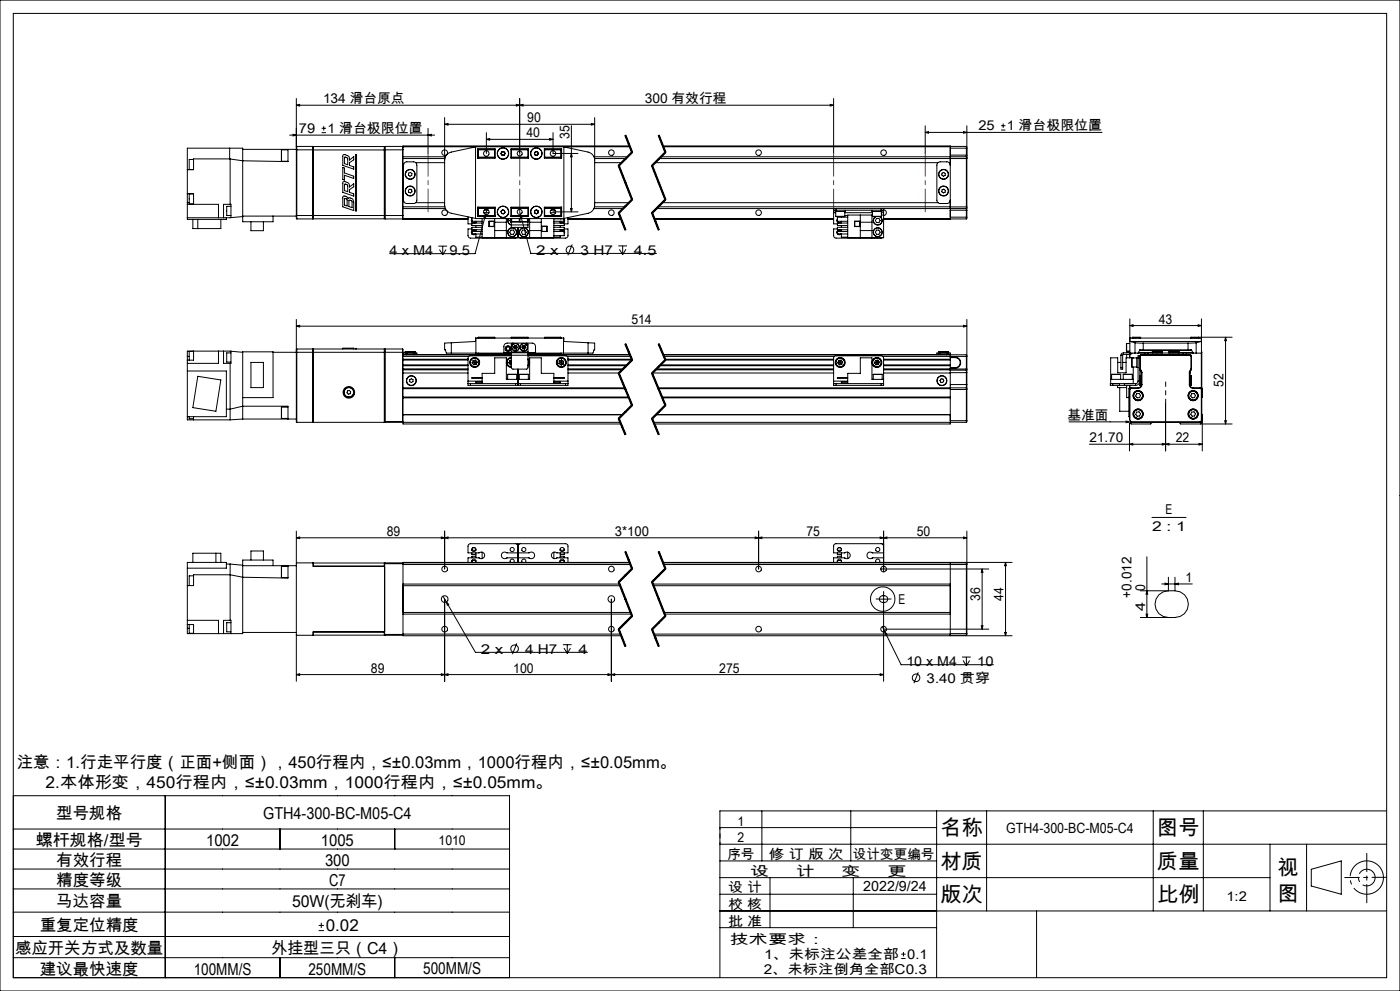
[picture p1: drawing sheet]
<svg xmlns="http://www.w3.org/2000/svg" width="420mm" height="297mm" viewBox="0 0 420 297" stroke-linecap="round" stroke-linejoin="round" font-family="sans-serif">
<g fill="none" stroke="#000" stroke-width=".3">
<path d="M0 0h420v297h-420zM4 4h412v289h-412zM88.9 31.5l1-.2v.5zM88.9 29.5v14.6M96.5 39.8h1.3M96.5 38.4h1.3M97.1 37.8v1.3M128.4 38.5v7.5M133.4 37.2l1-.2v.5zM133.4 35.2v26.3l.2 .9 .5 .8 .8 .6 7.8 1.7M133.4 37.2h45M145.9 39.8v6.2"/>
<path d="M154.9 31.3l1 .2-1 .3zM155.9 31.5l1-.2v.5zM155.9 29.5v16.5M165.9 39.8v6.2h7.5M171.4 37.7v25.8M177.4 37l1 .2-1 .3zM178.4 35.2v26.3l-.2 .9-.5 .8-.8 .6-7.7 1.7M249.1 31.3l1 .2-1 .3zM250.1 29.5v16.5M250.1 31.5h-161.2M277.6 39.7l1-.3v.5zM277.6 37.7v8.3"/>
<path d="M277.6 39.7h53M289.1 39.4l1 .3-1 .2zM290.1 37.7v24.3M300.3 39h1.3M300.3 37.7h1.3M301 37v1.3M56.2 58.1v2.6M56.2 58.1v-13.7h16.6v22.1h9.1v-1.7M56.2 58.1h1.9v3.1M58.1 58.1h-1.3v3h1.3M58.1 47.8h-1.3v3h1.3M68.9 47.6h-10.8v3.3h-1.9"/>
<path d="M68.9 47.6l.1 .1M68.9 44.4v3.2M69 47.7v13.5M72.8 44.8h16.1M84.4 46.6l.1 1.7M84.5 44.9l-.1 1.7M84.5 46.6v1.7M84.5 44.9v1.7M84.5 44.9h1.9M84.5 48.3h1.9M86.4 44.8v3.6l-13.6-.2-3.8-.5M86.9 40.5h43.5"/>
<path d="M87.9 40.2l1 .3-1 .2zM88.9 44.1v.8M88.9 44.9v19.7M88.9 44.9h26.4M89 43.9v21.7M89 43.9h4.8M89 43.9l-.1 .2M93.8 43.9v21.7M102.8 50.2l.5 .2v1.4l2.8 1v.7l-2.8-1v1.5l-.5-.2zM102.9 46.4h.1a1.54 1.54 0 0 1 1.8 1.6l1.3-1v.9l-1.3 .9v.8l1.3 .4v.7l-3.3-1.1zM102.9 54.5l.1-.1a1.54 1.54 0 0 1 1.8 1.7l1.3-1v.9l-1.3 .8v.8l1.3 .5v.7l-3.3-1.2zM103 58.8l.9 .1 .6 .5a.98 .98 0 0 1 1.4 .5l.2 3.2-3.3-1.1z"/>
<path d="M103.4 59.5l.7 .2v2l-.8-.2zM103.4 47.1l.9 .4v1.9l-1-.4zM103.4 55.2l.9 .4v1.9l-1-.4zM104.7 60l.9 .3v1.9l-.9-.3zM106.6 46.3h.4v16.9h-.4zM115.3 44.9v-1h-21.3v21.7h21.3v-1M115.3 44.9v19.7M115.3 46.9h.1M115.3 44.9l.1 .1M115.4 44.9v19.7M115.4 44.9h5.5M115.5 43.9v21.7"/>
<path d="M115.5 43.9l-.1 1M115.5 43.9h5.3M120.8 43.9v21.7M120.8 43.9l.1 .2M120.9 59.8l.2 .6M120.9 44.1v.8M120.9 44v.1M120.9 44.9v19.7M120.9 47.5h12.6M120.9 47h12.7M120.9 44h68M121.1 49.1l-.2 .6"/>
<path d="M121.2 48.9l.6-.4h2.2a1.02 1.02 0 0 1 1.1 1v10.5a1.02 1.02 0 0 1-1.1 1h-1.9a1.02 1.02 0 0 1-1.1-1v-10.5zM122.5 57l.5-.3 .5 .2 .1 .6-.5 .3-.5-.2zM122.6 51.9l.6-.2 .4 .3-.1 .6-.5 .2-.5-.3zM124.7 48.8h8.7M128.4 40.5l1-.3v.5zM142.7 44l-7.8 1.7-1.1 .9-.4 1.4M142.7 44v21.5M142.8 44h-.1M143.3 47h.1M143.3 44.6h5.2v2.8h-5.2zM143.4 44.9v2.5M143.4 44.9h5"/>
<path d="M143.5 44.8v2.4M143.5 44.8h5M143.5 44.8l-.1 .1M143.5 47.2h5M143.6 47.2v.2M145.9 41.8l1-.3v.5zM145.9 41.8h20M148.4 44.8v2.4M148.4 47.1h-5l.1 .1M150.3 46.1l.4 .4M150.6 45.5l-.3 .6M151.1 45.5h-.5"/>
<path d="M151.1 45.5l.4 .4M151.2 46.5h-.5M151.5 45.9l-.3 .6M153.3 44.6h5.2v2.8h-5.2zM153.3 44.8h5.2M153.3 47.2h5.2M153.4 44.8v2.4M153.4 44.9h5M153.4 47.1h5M158.4 44.8v2.4M160.3 45.9l.2 .6M160.5 46.5h.6"/>
<path d="M160.7 45.5h.6M160.7 45.5l-.4 .4M161.3 45.5l.2 .6M161.5 46.1l-.4 .4M163.3 44.6h5.2v2.8h-5.2zM163.3 44.8h4.9M163.3 47.2h4.9M163.4 44.8v2.4M163.4 47.1h5l-.2 .1M164.9 41.5l1 .3-1 .2zM168.2 44.8v2.4M168.2 44.8l.2 .1h-5"/>
<path d="M168.3 47.2v.2M168.4 47h.1M169.1 44h.1M169.2 44l7.7 1.7 1.1 .9 .4 1.4M169.2 44v21.5M171.4 46l.3 1h-.5zM178.2 47h10.1M178.4 47.5h9.3M178.4 48.8h8.1M185.5 49.7l4 10.2M185.8 49.6l4 10.2M187.5 40.6l2 5.1"/>
<path d="M187.6 40.6l2 5-4 4 4 10.2-4 4 2 5.1M187.8 40.5l1 2.5M188.8 43l1 2.6zM188.8 43.7h-67.9v.3M189.5 45.5l-4 4M189.5 59.7l-4 4M189.7 45.8l-4 4M189.7 59.9l-4 4M195.5 49.7l4 10.2M195.8 49.6l4 10.2M196.5 48.8h84.9M197.5 40.6l2 5.1"/>
<path d="M197.6 40.6l2 5-4 4 4 10.2-4 4 2 5.1M197.8 40.5l2 5.1M198.3 47h91.6M198.9 43.7h86.2v.3M199 44h86.1M199.5 45.5l-4 4M199.5 59.7l-4 4M199.7 45.8l-4 4M199.7 59.9l-4 4M282.6 56.9l.5-.2 .5 .3-.1 .6-.5 .2-.5-.3zM282.6 51.9l.5-.2 .5 .3-.1 .6-.5 .2-.5-.3zM285.1 49.5a1.02 1.02 0 0 0-1-1h-2a1.02 1.02 0 0 0-1 1v10.5a1.02 1.02 0 0 0 1 1h2a1.02 1.02 0 0 0 1-1"/>
<path d="M285.1 46.5v15.5M285.1 46.5h5v.7M285.1 44v2.5M285.1 43.9h4.8M289.9 47v15.5M289.9 43.9v3.1M289.9 43.9l.2 .5h-5M289.9 47l.2 .2M290.1 47.2v.3h-92.4M56.2 60.7v5.1h11.7v-.5M56.2 61.2h9.3v4.1M56.2 60.7h.6"/>
<path d="M57.9 65.8v2.7h8.4v-2.7M59.3 65.8v2.7M69.3 61.8h-1.3v2.8h1.3M69.3 65.2v-4h-2.2v4.1M69.3 65.2l-13.1 .1M72.8 64.9l-3.5 .3M72.8 64.8h16.1M75.3 66.5v2.6h3.7v-2.6M88.9 64.6l.1 1M88.9 64.6h26.4M89 65.6h4.8M115.3 62.6h.1"/>
<path d="M115.4 64.6l.1 1M115.4 64.6h5.5M115.4 64.4l-.1 .2M115.5 65.6h5.3M120.9 65.5v.3h19.5M120.9 64.6v.8M120.9 65.4v.1M120.9 62.5h12.7M120.9 62h12.6M120.9 65.5h19.5M120.9 65.4l-.1 .2M124.7 60.7h8.7"/>
<path d="M131.5 73.8h2.6M131.8 74.8l1 1.5M132.8 73.8v2.5M133.8 74.8l-1 1.5M140.4 65v2.1h1.2M141.6 65.6l-.1 .8 .5 .4M141.6 68.6h-1.2v2.1l.3 .5 .4 .2 13.9-.1M141.6 66.3a.63 .63 0 0 0 .6 .4 .63 .63 0 0 0 .5-.4M141.6 69.4a.61 .61 0 0 1 .6-.4 .61 .61 0 0 1 .5 .4M141.6 65.2v1.1M141.6 69.4v.7M141.6 66.3h3"/>
<path d="M141.6 70.1h3M141.6 69.4h3M141.6 65.9v.4M141.6 69.4v.4M141.6 70.1a.73 .73 0 0 0 1.1 0M141.8 70.1h.7M142 68.9l-.5 .4 .1 .8M142.3 68.9l.5 .2M142.7 65.5h26.5M142.8 66.6l-.5 .2M142.8 66.3v.5M142.8 67.6v.5"/>
<path d="M142.8 68.9v.5M142.8 70.1v1h1.8M143.3 63.4h.1M143.3 64.8h.5M143.3 62.5h.1M143.3 63h.1M143.3 62.1h5.2v2.8h-5.2zM143.4 62.1v2.5M143.4 64.6h5M143.4 64.6l.1 .2M143.5 62.3v2.5M143.5 64.8h5"/>
<path d="M143.5 62.3l-.1 .1h5M143.5 62.3h5M143.6 62.1v.2M143.8 64.8l-.1 .1M143.8 64.8h.1M144.6 65.5v5.8h21.6v-5.8M144.6 64.8v.1M144.6 66.8h-3v.8h3M144.6 68.1h-3v.8h3M145.1 63.7h1.6M145.2 63h1.3M145.7 64.3v1l-.5-.1z"/>
<path d="M145.7 64.3l-3.2 11.7h-25.6M146.1 62.7l-.4 1.6M146.7 66.3h1.6v1.6h-1.6zM146.8 66.4h1.4v1.4h-1.4zM148.4 62.3v2.6M148.4 65.5v5.8M148.4 66.6h3.5M148.4 69.1h3.5M150.4 63.3l.1 .6M150.5 63.9l.5 .2M150.8 62.9l.5 .2M150.8 62.9l-.4 .4"/>
<path d="M151.3 63.1l.1 .6M151.4 63.7l-.4 .4M151.9 65.5v5.8M152.4 65.5a1.34 1.34 0 0 0 1 1.9M152.5 65.5l-.1 .1a1.32 1.32 0 0 0 1 1.8M153.3 65.5l-.4 .6 .5 .6M153.3 69h.7l.4 .6-.4 .6h-.7l-.4-.6zM153.3 62.1h5.2v2.8h-5.2zM153.3 64.8h5.2M153.3 62.3h5.2M153.4 67.4v.8h5v-.8M153.4 62.3v2.6"/>
<path d="M153.4 65.5v1.9M153.4 64.6h5M153.4 67.4h5M153.4 62.4h5M153.5 66.5h2.3M153.5 65.5v1M153.9 64.8v.1M155.4 68.2v3.1M155.7 62.8l3.5 13.1h37.8M155.8 65.5v1M156 66.5h2.3M156 65.5v1"/>
<path d="M156.1 64.2l.5 .9-.5 .2zM156.8 69h.7l.4 .6-.4 .6h-.7l-.4-.6zM157.9 64.8v.1M158.3 65.5v1M158.4 65.6v1M158.4 65.8v.7M158.4 62.3v2.6M158.4 65.5v1.9M158.9 65.5v5.8M158.9 66.6h3.5M158.9 69.1h3.5M160.4 63.8l.5 .3"/>
<path d="M160.4 63.2v.6M160.9 62.9l.5 .3M160.9 62.9l-.5 .3M161.4 63.8l-.5 .3M161.4 63.2v.6M162.4 65.5v5.8M162.5 67.8h1.6v1.6h-1.6zM163.3 62.1h5.1l.1 2.8h-5.2zM163.3 64.8h4.9M163.3 62.3h4.9M163.4 62.3v2.5M163.4 64.6h5l-.2 .2"/>
<path d="M164 67.8v1.6M165.1 63.7h1.6M165.2 63h1.3M165.9 63.5h7.5M166.2 64.8v.1M166.2 65.6h3.1v.7M166.2 66.8h3.1v.8h-3.1M166.2 68.1h3.1v.8h-3.1M166.2 69.4h3.1v1.2h-3.1M166.2 66.3h3.1M167 64.8l.1 .1M167 64.8h1.5"/>
<path d="M167 64.8h.1M168.1 66.6l.4 .2M168.1 65.5h.1M168.1 68.9v.5a.61 .61 0 0 1 .5-.4 .61 .61 0 0 1 .6 .4M168.1 67.6v.5M168.1 70.6v.5h-1.9M168.2 62.3v2.5M168.2 62.3l.2 .1h-5M168.3 62.1v.2M168.4 62.5h.1M168.4 63h.1M168.4 63.4h.1"/>
<path d="M168.5 68.9l-.4 .2M168.5 65.5l-.2 .1M168.8 68.9l.6 .4-.1 .8M168.8 65.5l.2 .1M169.1 65.5l.1 .1M169.2 66.3a.63 .63 0 0 1-.6 .4 .63 .63 0 0 1-.5-.4v.5M169.3 65.6l.1 .2a.78 .78 0 0 1-.6 1M169.3 68.6h1.1v2.3l-.7 .5-13.9-.1M169.3 69.4v.4M169.3 65.9v.4M170.4 65.2v1.9h-1.1M170.4 65.8h15.9"/>
<path d="M170.4 65.5h15.9M171.2 62.5h.5l-.3 1zM171.7 73.3l-1.3 3.2M178.2 62.5h8.7M178.4 62h9.1M178.4 60.7h10.3M185.5 63.9l2 5.1M185.5 73.7h2.6M185.8 63.8l2 5M185.8 74.7l1 1.6M186.8 73.7v2.6M187.8 74.7l-1 1.6"/>
<path d="M195.5 63.9l2 5.1M195.8 63.8l2 5M196.3 65.5h53.8M196.4 65.8h53.7M197 62.5h53.8M197.4 62h87.7v.5M198.7 60.7h82.7M250.1 63h.7M250.1 63v.7M250.1 62.5v.5M250.1 63.7v3.4h1.1M250.1 63.7h.6"/>
<path d="M250.6 63v.4h3v-.4M250.7 64.8h2.7M250.7 63.4v1.4M250.8 62.5v.5M250.8 62.5h13.5M250.8 63h13.5M251.2 65.6l-.1 .2a.78 .78 0 0 0 .5 1M251.2 68.6h-1.1v2.3l.7 .5 13.9-.1M251.2 69.4v.7M251.2 66.3h3.1M251.2 70.1h3.1M251.2 69.4h3.1"/>
<path d="M251.2 65.9v.4M251.2 69.4v.4M251.2 66.3a.63 .63 0 0 0 .6 .4 .63 .63 0 0 0 .6-.4v.5M251.3 70.1a.73 .73 0 0 0 1.1 0M251.5 70.1h.7M251.6 68.9l-.5 .4 .1 .8M252 68.9l.4 .2M252.4 66.6l-.4 .2M252.4 68.9v.5a.61 .61 0 0 0-.6-.4 .61 .61 0 0 0-.6 .4M252.4 64.9v.2M252.4 67.6v.5M252.4 70.1v1h1.9"/>
<path d="M253.4 63.4v1.4M253.4 64.6h.9M253.4 63.7h8.3M254.3 65.1h-3.1v1.2M254.3 66.8h-3.1v.8h3.1M254.3 68.1h-3.1v.8h3.1M256.4 66.3h1.6v1.6h-1.6zM256.4 66.4h1.5v1.4h-1.5zM258.1 64.4v6.9M258.1 66.6h3.5M258.1 69.1h3.5M261.6 63v.4h3v-.4"/>
<path d="M261.6 64.4v6.9M261.7 64.8h2.7M261.7 63.4v1.4M262.7 64.9l-.7 .7v.5M262.8 64.9l-.4 .3-.4 .9M263 65.5h.7l.4 .6-.4 .6h-.7l-.4-.6zM263 69h.7l.4 .6-.4 .6h-.7l-.4-.6zM263.8 64.9a1.3 1.3 0 0 1 .2 2.3 1.3 1.3 0 0 1-2-1.1M263.9 64.9a1.34 1.34 0 0 1 .1 2.3 1.34 1.34 0 0 1-2-1.1M264.3 62.5h25.6M264.3 63h.8M264.3 62.5v.5"/>
<path d="M264.4 63.4v1.4M264.4 64.4h.7M264.4 63.7h.7M265.1 62.9a.85 .85 0 0 1 .8 .8 .85 .85 0 0 1-.8 .9M265.1 63v.7M265.1 62.5v.5M265.1 63.7v7.6h-10.8v-6.9h7.4M265.1 65.5h20M285.1 65.5v.3h-20M285.1 62v.5M285.1 62.5v.5M285.1 63v2.5"/>
<path d="M285.1 65.1h5M285.1 63h5M285.1 62h5M285.1 65.6h4.8M289.9 62.5v3.1M290.1 62v.3M290.1 62.3v.7M290.1 65.1l-.2 .5M290.1 63v2.1M290.1 62.3l-.2 .2M88.9 97.8l1-.3v.5zM88.9 95.7v30.9h97.2"/>
<path d="M88.9 97.8h201.2M289.1 97.5l1 .3-1 .2zM290.1 95.7v14.9M338.9 97.6l1-.3v.5zM338.9 95.6v10.6M338.9 97.6h21.5M359.4 97.3l1 .3-1 .2zM360.4 95.6v10.2h-1.6M56.2 106.8v1.1M56.2 106.8h.6M56.2 107.9v17.9h12.8M56.2 111.2h11.7v13.7h-11.7"/>
<path d="M58.1 105.3h-1.3v2.6M58.1 105.2v2.7h-1.9M59.3 112.8l7 1.1-1.5 9.4-6.9-1.1zM65.5 105.2v3.7h-9.3M67.1 105.2v3.7h2.2v-3.6M69 108.9v16.9M69.3 105.8h-1.3v2.7h1.3M69.3 105.3l-13.1-.1v1.6M69.3 105.3l3.5 .3M72.8 119.2h9.1v-13.8h-9.1v20.2M75.3 108.6h3.7v7.6h-3.7zM81.9 105.6h12"/>
<path d="M89 104.6v22M89 104.6l-.1 1M89 104.6h4.8M93.8 104.6l.1 1M93.8 104.6v22M93.9 105.6v21M93.9 110.1h.1M94 105.6v-1h21.3v1M94 105.6h21.3M94 105.6v21M102.8 104.6v-.3h3.3v.3M104.2 117.2l.6-.2 .4 .4-.1 .6-.6 .1-.4-.4z"/>
<path d="M106.6 104.6v-.2h.4v.2M115.3 105.6l.1 .1M115.3 105.6v21M115.3 107.6h.1M115.4 105.6h5.5M115.4 105.6v21M115.5 104.6v21.7M115.5 104.6l-.1 1M115.5 104.6h5.3M120.8 104.6v21.7M120.8 104.6l.1 1M120.9 116.2v.3"/>
<path d="M120.9 106.3h1.2M120.9 116.5v10.6h65.4M120.9 106.3h32.5M120.9 116.2h66.5M120.9 116.5h66.6M120.9 119h67.7M120.9 119.2h67.8M120.9 109.6h19.5M120.9 109.5h19.5M120.9 107.8h19.5M120.9 107.7h19.5M120.9 107.9h19.5"/>
<path d="M120.9 109.4h19.5M120.9 106.8h19.8M120.9 110.6h19.5M120.9 110.8h19.5M120.9 111.8h19.5M120.9 105.6v10.6M121.6 105.7v.1M121.6 105.4h3M121.6 105.7h3M121.6 105.4h.1M121.6 105.4v.3M121.9 106.3h.1"/>
<path d="M122.1 105.8h-1.1v.5M122.1 105.8h1.9M122.1 106.3h1.9M122.1 105.8v.5M122.9 113.8l.5-.3 .5 .3v.6l-.5 .2-.5-.2zM124 105.8h1.1v.5M124 106.3h29.4M124 105.8v.5M124.6 105.7l-.1 .1M124.6 105.4v.3M135.4 102.7l-2 .1v2h.2a.91 .91 0 0 0 .4 1 .91 .91 0 0 0 1 0h.4M135.4 105.8h18"/>
<path d="M135.4 102.7l7.3-.4v-1h26.5v1l7.2 .4M135.4 102.7v3.1M140.4 115h.7M140.4 115v.5h.7M140.4 114.2v.8M140.4 114.2h4.2M141.1 115h13.6M141.1 115.5h13.6M141.1 115v.5M141.6 108.7l.5 .6M142 108l-.4 .7M142 108l.4 .6"/>
<path d="M142.4 108.6l-.3 .7M142.4 108.6l.4 .7M142.4 108.6l-.8 .1M142.7 107.9l.5 .6M142.7 107.9l-.7 .1M142.7 107.9l-.3 .7M142.8 101.3v4.5M142.8 109.3h-.7M143.2 108.5l-.4 .8M143.2 108.5l-.8 .1M143.4 101.2h5M143.4 101.2v.1"/>
<path d="M143.4 105.8v.5M143.4 106h10M143.5 101.1h4.9v.2M143.5 101.1v.2M143.5 105.8v.5M143.5 101.1l-.1 .1M144.6 115v-3.1h3.8v-4.7h3.5v6.5h7v-6.5h3.5v4.7h3.8v3.1M144.6 114.3h-1.8v.4h1.8M144.6 113.2h-3l3 .1M151.2 105.8v-2a.96 .96 0 0 1 1-1h7.5a.96 .96 0 0 1 1 1v2M151.2 105.7h2.2M152.3 112.2h2.7"/>
<path d="M152.3 112.2v1.5M152.6 108.7l.5 .6M153 108l-.4 .7M153 108l.4 .6M153.4 105.7v.8M153.4 105.5v.2M153.4 107.1a1.5 1.5 0 0 0-1.5 1.5 1.5 1.5 0 0 0 1.5 1.5M153.4 107.3a1.36 1.36 0 0 0-1.3 1.3 1.36 1.36 0 0 0 1.3 1.4M153.4 106.6l-12.7 .1-.3 .5v7M153.4 107.3a1.29 1.29 0 0 0-1.3 1.3 1.29 1.29 0 0 0 1.3 1.3M153.4 101.3v-.2h5v.2M153.4 105.7h5"/>
<path d="M153.4 105.5h5M153.4 106.5h5M153.4 106.5v3.6M153.4 108h-.4M153.4 109.3h-.3M153.4 108.6l-.3 .7M153.4 108.6l-.8 .1M153.4 101.2h5M153.9 102.8l-.5 .3v2.4M154.1 104l.2 .5M154.1 104l.6 .1M154.3 104.5l.6 .1"/>
<path d="M154.4 103.5l-.3 .5M154.4 103.5l.6 .1M154.4 103.5l.3 .6M154.7 115h1.4M154.7 115.5h.7M154.7 104.1l-.4 .4M154.7 104.1l.2 .5M154.7 104.1l.5 .1M154.7 115v.5M155 112.2v1.5M155 103.6l.2 .6M155 103.6l-.3 .5"/>
<path d="M155.2 104.2l-.3 .4M155.4 115.5h.7M155.4 110.6v4.9M155.8 112.2h2.7M155.8 112.2v1.5M156.1 115h13.6M156.1 115.5h13.6M156.1 115v.5M156.6 104l.2 .5M156.6 104l.6 .1M156.8 104.5l.5 .1M157 103.5l-.4 .5"/>
<path d="M157 103.5l.5 .1M157 103.5l.2 .6M157.2 104.1l.1 .5M157.2 104.1l.5 .1M157.2 104.1l-.4 .4M157.5 103.6l.2 .6M157.5 103.6l-.3 .5M157.7 104.2l-.4 .4M157.9 102.8l.5 .4v2.3M158.4 105.7v.8M158.4 106.5l-.1 4-4.5 .1-.4-.5M158.4 105.5v.2"/>
<path d="M158.4 107.5a1.49 1.49 0 0 1 0 2.2M158.4 107.7a1.3 1.3 0 0 1 0 1.8 1.44 1.44 0 0 0 0-1.7M158.4 106.6l11.7 .1 .3 .5v7M158.4 106.3h30.5M158.4 105.8h18M158.4 105.7h2.3M158.4 106h10M158.5 112.2h-2.7M158.5 112.2h.1M158.5 112.2v1.5M163.4 101.2h5M166.2 114.3h1.9v.4h-1.9"/>
<path d="M166.2 113.2h3.1l-3.1 .1M166.2 114.2h4.2M167.7 109l.6 .4M167.8 108.2l-.1 .8M167.8 108.2l.6 .4M168.2 101.1h-4.8v.2M168.2 101.1v.2M168.2 105.8v.5M168.2 101.1l.2 .1M168.4 108.6l.6 .5M168.4 108.6l-.1 .8M168.4 108.6l-.7 .4"/>
<path d="M168.4 101.2v.1M168.4 105.8v.5M168.5 107.9l-.7 .3M168.5 107.9l.6 .4M168.5 107.9l-.1 .7M169 109.1l-.7 .3M169.1 101.3v4.5M169.1 108.3l-.1 .8M169.1 108.3l-.7 .3M169.7 115h.7M169.7 115v.5M170.1 106.8h19.1"/>
<path d="M170.4 115v.5h-.7M170.4 114.2v.8M170.4 107.8l19.1-.1-4 4M170.4 109.6h17.5M170.4 109.5h17.6M170.4 107.7h19.1M170.4 107.9h19.2M170.4 109.4h17.7M170.4 110.6h16.6M170.4 110.8h16.3M170.4 111.8h15.3M176.4 102.7l2 .1v2h-.2a.92 .92 0 0 1-.4 1 .92 .92 0 0 1-1 0h-.4"/>
<path d="M176.4 102.7v3.1M185.5 111.9l4 9.6M185.8 111.8l4 9.6M187.5 103.2l2 4.7M187.6 103.1l2 4.8M187.8 103l1 2.4M188.8 105.4l1 2.4zM189.6 107.9l-4 4 4 9.6-4 4 2 4.7M189.7 108l-4 4M195.5 111.9l4 9.6M195.7 111.8h54.4M195.8 111.8l4 9.6"/>
<path d="M196.6 110.8h53.5M197 110.6h53.1M197.4 116.2h92.5M197.5 103.2l2 4.7M197.5 116.5h87.6M197.6 103.1l2 4.8-4 4 4 9.6-4 4 2 4.7M197.8 103l2 4.8M197.9 109.6h52.2M198 109.5h52.1M198.1 109.4h52M198.6 119h86.5M198.7 119.2h86.4"/>
<path d="M198.9 106.3h83.2M199 106.3h90.9M199.1 106.8h51.2M199.5 107.7h50.6M199.6 107.9h50.5M199.7 108l-4 4M250.1 114.2v-7l.3-.5 14.1-.1 .4 .3 .2 .5v8.1h-.8M250.1 115v.5h.7M250.1 115h.7M250.1 114.2v.8M250.1 107.8l-50.6-.1-4 4M250.1 114.2h4.2"/>
<path d="M250.8 115h13.5M250.8 115v.5M250.8 115.5h13.5M251.3 108.7l.5 .6M251.6 108l-.3 .7M251.6 108l.5 .6M252.1 108.6l.4 .7M252.1 108.6l-.3 .7M252.1 108.6l-.8 .1M252.4 107.9l.4 .6M252.4 107.9l-.8 .1M252.4 107.9l-.3 .7"/>
<path d="M252.5 109.3h-.7M252.8 108.5l-.3 .8M252.8 108.5l-.7 .1M254.3 114.3h-1.9v.4h1.9M254.3 113.2h-3.1l3.1 .1M262 112.2h.1M262 112.2h2.7M262 112.2v1.5M262.3 108.7l.4 .6M262.6 108l-.3 .7M262.6 108l.5 .6M263.1 108.6l-.4 .7"/>
<path d="M263.1 108.6l.4 .7M263.1 108.6l-.8 .1M263.4 107.9l.4 .6M263.4 107.9l-.8 .1M263.4 107.9l-.3 .7M263.5 109.3h-.8M263.8 108.5l-.3 .8M263.8 108.5l-.7 .1M264.3 115h.8M264.3 115v.5M264.7 112.2v1.5M265.1 109.6h20"/>
<path d="M265.1 109.5h20M265.1 107.8h20M265.1 107.7h20M265.1 107.9h20M265.1 109.4h20M265.1 113.7h-3.5v-6.5h-3.5v4.7h-3.8v3.1M265.1 110.6h20M265.1 110.8h20M265.1 111.8h20M281.6 105.4h3M281.6 105.7l.1 .1M281.6 105.7h3"/>
<path d="M281.6 105.4v.3M282.1 105.8h-1v.5M282.1 106.3h3M282.1 105.8v.5M282.1 105.8h2M282.3 113.6h.6l.2 .5-.3 .5h-.5l-.3-.6zM284.1 105.8h1v4.8M284.1 105.8v.5M284.6 105.7h.1M284.6 105.7l-.1 .1M284.6 105.4v.3M285.1 111.8v4.7"/>
<path d="M285.1 110.9v.9M285.1 110.6v.3M285.1 116.5v10.6h-88.8M285.1 116.7h5M285.1 115.2h5M285.1 110.6h5M285.1 110.2h1.5M285.1 110.3h1.5M285.1 107h1.5M285.1 110.9h4.8M285.1 107.2h1.5M285.1 111.7h5"/>
<path d="M286.6 107a1.66 1.66 0 0 1 1.6 1.7 1.66 1.66 0 0 1-1.6 1.6M286.6 107.2a1.5 1.5 0 0 1 1.5 1.5 1.5 1.5 0 0 1-1.5 1.5M286.6 107v.2M286.6 110.2v.1M289.9 116.2v10.4M289.9 110.9v5.3M289.9 106.3v4.6M289.9 106.3l.2 .5h-25.3M289.9 116.2l.2 .2M290.1 116.4v.3M290.1 115.2v1.2M290.1 110.6v.2"/>
<path d="M290.1 110.8v.9M290.1 111.7v3.5M290.1 116.7v9.4M290.1 110.8l-.2 .1M333.2 115l-.1 .5h.7M333.2 115h7.5M333.2 113.7h6.8M333.5 112.2h2.7M333.5 112.2v1.5M333.8 115.5h2M333.8 115v.5M335.3 115.5v.7h2.7"/>
<path d="M335.3 108.6h1M335.8 115.5h1.5M335.8 115v.5M335.9 116.2v7.1h2.8M336.2 112.2v1.5M336.3 110.1v.5h.5v-.5M336.3 110.1h.5M336.3 106.5h.5M336.3 106.5v3.6M336.8 108.6h1M336.8 106.5v3.6M337 112.2h2.7"/>
<path d="M337 112.2v1.5M337 105.7l-.5 .2-.2 .6M337 106.2l-.2 .3M337 105.7h1.9M337 105.7v.5M337 106.2h1.9M337.3 115.5h3.4M337.3 115v.5M338 102.9v2.3M338 115.5v3.7h.8M338 105.2h.9M338 102.9h.9"/>
<path d="M338 106.2v1M338.7 119.2v5.7h.1M338.8 105.6v.1M338.8 106.2v1M338.8 115.5v.7M338.8 116.7v9.4M338.8 116.7h.2M338.8 105.6h.1M338.8 105.4h-.8v.3M338.9 105.2l-.1 .4M338.9 101.3h.1M338.9 105.8h1.6"/>
<path d="M338.9 101.3h21.5M339 106.2v1M339 115.5v.7M339 116.7v9.4M339.3 116.4l-.3 .3M339.3 116.4l-.2-.1-.3 .4M339.3 116.4h2.1M339.5 107.3l.1 2.7zM339.6 105.8l-.7 .4M339.6 110h1.4M339.7 101.2h2.5M339.7 101.2v.1"/>
<path d="M339.7 112.2v1.5M339.8 101.1h2.2M339.8 101.1v.2M339.8 101.1l-.1 .1M340 107.2v.1M340 110v5M340.5 102.7l2.5 .1M340.5 105.8h.9M340.5 102.7v3.1M340.7 115v.5M341 118l.7-.1 .5 .6-.3 .7h-.8l-.4-.5zM341 107.3l-3.2-.1v4.5h-2.5v-4.5h-2.1v7.8"/>
<path d="M341.4 116.2l-2.7 .2v2.6l.1 .1M341.4 107.1h-.4v3h.4M341.4 114.2l-.2 .6-.5 .2M341.4 105.8h2M341.4 114.2h.5M341.4 107.4h.5M341.4 107.4v6.8M341.4 116.2v.2M341.5 105.7h4.2M341.9 106.8v-.2h-.5v.8M341.9 114.2a1.33 1.33 0 0 1-1.2 1.3M341.9 106.8h.2"/>
<path d="M341.9 106.8v7.4M342 105.1h15.3M342 101.1v.2M342 104.8v.3M342 101.1l.2 .1M342.1 112.6v3M342.1 112.6h.2M342.1 115.6h.2M342.1 110.6l.1 .2M342.1 110.9l.3 .8M342.1 110.6v.3M342.1 106.8v3.8"/>
<path d="M342.2 111l.2 .5-.1 4.1M342.2 104.8l-.2 .3M342.2 110.8l.4 .9M342.2 101.2v.1M342.2 110.8l-.1 .1M342.3 112.6l.1 .1M342.3 112.6v3M342.4 106.3l-.5 .5M342.4 106.5l-.3 .3M342.4 115.2a1.02 1.02 0 0 1-1 1M342.4 106.3h14.5M342.4 115.2h.2"/>
<path d="M342.4 111.7h.2M342.4 106.5h14.5M342.4 106.3v.2M342.4 111.7v3.5M342.6 115.2a1.14 1.14 0 0 1-1.2 1.2M342.6 111.7v3.5M343 104.8h-.3a1.02 1.02 0 0 0-1.3 1M343 102.8h13.4M343 102.8v2M343 104.8h13.4M343.4 105.8v.5h1M343.4 105.8h1"/>
<path d="M343.7 106.3h.1M344.4 105.8h10.5M344.4 106.3h.3M344.4 105.8v.5M345.7 105.4h3M345.7 105.7l.1 .1M345.7 105.7h3M345.7 105.4v.3M348.7 105.7l-.1 .1M348.7 105.4v.3M350.7 105.7l.1 .1M350.7 105.4h3"/>
<path d="M350.7 105.7h3M350.7 105.4v.3M353.7 105.7l-.1 .1M353.7 105.7h4.2M353.7 105.4v.3M354.9 105.8h1M354.9 106.3h-.2M354.9 105.8v.5M355.7 106.3h.1M355.9 105.8v.5h-1M355.9 105.8h2M356.4 104.8h.3a1.01 1.01 0 0 1 1.2 1"/>
<path d="M356.4 102.8v2M356.8 115.2a1.09 1.09 0 0 0 1.1 1.2M356.8 115.2h.1M356.8 111.7h.1M356.8 111.7v3.5M356.9 106.3l.4 .2 .1 .3M356.9 106.5l.4 .3M356.9 115.2a.96 .96 0 0 0 1 1M356.9 106.3v.2M356.9 111.7v3.5M357 112.6v.1M357 112.6v3"/>
<path d="M357 112.6h.3M357 115.6h.3M357.2 110.8l-.4 .9M357.2 110.8l.1 .1M357.2 101.2h2.5M357.2 101.2v.1M357.2 111l-.2 .7v3.9M357.2 104.8l.1 .3M357.3 110.9l-.4 .8M357.3 112.6v3M357.3 110.6l-.1 .2M357.3 110.6h.1"/>
<path d="M357.3 106.8h.1M357.3 106.8v3.8M357.3 101.1v.2M357.3 104.8v.3M357.3 101.1l-.1 .1M357.4 110.6l-.1 .3M357.4 106.8v3.8M357.5 118l.7-.1 .4 .6-.2 .7h-.8l-.4-.5zM357.9 116.2l2.8 .2-.2 2.7M357.9 105.8h.9M357.9 116.4h2.1M357.9 116.2v.2"/>
<path d="M358.8 102.7l-2.4 .1M358.8 102.7v3.1M359.7 101.2l-.2-.1v.2M359.7 101.2v.1M360 116.4l.4 .3M360 116.4l.3-.1 .2 .4M360.4 116.7h.1M360.4 102.3h-21.5l1.6 .4M360.4 102.3l-1.6 .4M360.4 101.3v1M360.4 105.8v10.4M360.4 116.7v9.4"/>
<path d="M360.4 105.2l.1 .4M360.4 105.6h.1M360.5 105.6v10.6M360.5 116.7v9.4M367.7 101.1l.2 1h-.5zM367.7 101.1v26M369.6 101.1h-12.3M56.8 124.9v.6h1.3M58.1 124.9v.9M67.9 122.6h1.1l3.8-.9h13.6v3.9M72.8 125.6h16.1M72.8 125.6l-3.8 .2"/>
<path d="M84.4 125.4h.1M84.5 122h.1M84.4 122.1v3.3M84.5 122h1.9M84.5 125.4h1.9M115.5 126.3l-.1 .2M115.5 126.3h5.3M120.8 126.3l.1 .2M120.9 124.3h65.8M120.9 124.2h65.9M185.5 125.5l2 4.8M185.8 125.4l2 4.8"/>
<path d="M189.5 121.3l-4 4M189.7 121.6l-4 4M195.5 125.5l2 4.8M195.8 125.4l2 4.8M196.1 126.6h93.8M196.7 124.3h88.4M196.8 124.2h88.3M199.5 121.3l-4 4M199.7 121.6l-4 4M285.1 126.1h5M290.1 126.1l-.2 .5M320.7 126.4h18.1"/>
<path d="M337.8 126.2l1 .2-1 .3zM338.8 126.1l.5 .5M338.8 126.1h.2M338.8 133.1l1-.2v.5zM339 126.1l.3 .3M339.3 126.4h20.7M339.3 126.6h20.7M339.3 126.4v.2M341 123.5l.7-.1 .5 .6-.3 .7h-.8l-.4-.5zM345.7 126.6l-.5 .5h-5.9l-.5-.5v8.5M348.7 132.9l1 .2-1 .3zM349.7 133.1l1-.2v.5z"/>
<path d="M349.7 121v14.1M353.7 126.6l.5 .5h15.4M357.5 123.5l.7-.1 .4 .6-.2 .7h-.8l-.4-.5zM359.7 132.9l1 .2-1 .3zM360 126.4v.2M360.4 126.1l-.4 .3M360.4 126.1h.1M360.5 126.1l-.5 .5M360.5 124.1l.2 11M360.7 126.6l-.5 .5M360.7 133.1h-33.9M367.4 126.1h.5l-.2 1z"/>
<path d="M88.9 159.2v45M133.4 159.2v11.3M227.6 159.2v11.3M265.1 159.2v12.2M290.1 159.2v30.7M345.6 155.1h10.2M56.2 170.3h11.7v-1.7h-11.7v18.6M57.9 168.6v-2.8h8.4v2.8M58.1 172.6h-1.3v2.9M64.8 165.8v2.8M67.9 169h1.1M69 169v16.9"/>
<path d="M69 169l3.8 .4M72.8 169.5h16.1M75.3 167.8v-2.7h3.7v2.7M81.9 169.5v-1.7h-9.1v22.1h-16.6v-1.6M84.4 173.1h.1M84.5 169.7h.1M84.4 169.8v3.3M84.5 169.7v3.4M84.5 169.7h1.9M84.5 173.1h1.9M86.4 169.5v3.7l-13.6-.2-3.8-.7h-10.9v3.2h-1.9M88.9 168.8l4.9-.1 .1 1h21.4l.1 .2"/>
<path d="M88.9 161.2l1-.3v.5zM94 168.7h21.3v1h-21.3zM115.4 168.9h5.5M120.9 168.8h-5.5v21.4h5.5M120.9 175h64.9M120.9 175.5h65.1M120.9 169.2h68.2M120.9 168.7h68M132.4 160.9l1 .3-1 .2zM132.9 178.7l1 1.7M133.4 179.6v24.6M133.4 161.2l1-.3v.5z"/>
<path d="M140.4 168.6v-1.4h3.3a1.03 1.03 0 0 0 1.4 0 1.03 1.03 0 0 0 0-1.5 1.03 1.03 0 0 0-1.4 0h-3.3l.1-2.4 .5-.4h13.8l.5 .4 .1 .4 .2-.5 .4-.3h13.8l.5 .4 .1 2.4h-3.3a1.03 1.03 0 0 0-1.4 0 1.03 1.03 0 0 0 0 1.5 1.03 1.03 0 0 0 1.4 0h3.3v1.4M141.6 164.5v.4M141.6 165.7v.5h1.2M141.6 164.9h1.1M141.6 168.6a.63 .63 0 0 1 .6-1 .63 .63 0 0 1 .5 1M141.8 164.2h.7M142.7 168h-1.1v.4M142.8 164.5v.4M142.8 165.7v1.5M142.8 168v.4M142.8 166.7h-1.2v.5M144.6 165.5v1.9"/>
<path d="M150.6 165.9a1.14 1.14 0 0 1 1.5-.2h6.5a1.03 1.03 0 0 1 1.5 0 1.03 1.03 0 0 1 0 1.5 1.03 1.03 0 0 1-1.5 0h-6.5a1.02 1.02 0 0 1-1.3 0 1.02 1.02 0 0 1-.2-1.3zM153.1 168.6a.63 .63 0 0 1 .6-1 .63 .63 0 0 1 .5 1M155 163.1h.8M155.4 163.1v5.5M156.6 168.6a.63 .63 0 0 1 .5-1 .63 .63 0 0 1 .6 1M166.2 165.5v1.9M168.1 164.5v.4M168.1 165.7v1.5M168.1 166.7h1.2v.5M168.1 164.9h1.1M168.1 168.6a.63 .63 0 0 1 .5-1 .63 .63 0 0 1 .6 1M169.2 168h-1.1v.4"/>
<path d="M169.3 164.5v.4M169.3 165.7v.5h-1.2M169.3 168v.4M183.4 179.6v24.6M185.5 174.5l4 10.2M185.8 174.4l4 10.1M187.5 165.4l2 5.1M187.6 165.4l2 5-4 4 4 10.2-4 4 2 5.1M187.8 165.3l2 5.1M188.8 168.6h-67.9v21.9h65.4M189.5 170.3l-4 4M189.7 170.6l-4 4"/>
<path d="M195.5 174.5l4 10.2M195.8 174.4l4 10.1M195.8 175h89.3M196 175.5h89.1M197.5 165.4l2 5.1M197.6 165.4l2 5-4 4 4 10.2-4 4 2 5.1M197.8 165.3l2 5.1M198.9 168.6h104.7M198.9 168.7h91M199.5 170.3l-4 4M199.7 170.6l-4 4M226.6 160.9l1 .3-1 .2z"/>
<path d="M227.6 161.2l1-.3v.5zM251.2 168.4v-.4h1.2v.4M251.2 164.5v.4M251.2 165.7v.5h1.2M251.2 164.9h1.2M251.3 168.6a.64 .64 0 0 1 .5-1 .64 .64 0 0 1 .5 1M251.5 164.2h.7M252.4 164.5v.4M252.4 165.7v1.5M252.4 166.7h-1.2v.5M254.3 165.5v1.9M262.8 168.6a.64 .64 0 0 1 .5-1 .64 .64 0 0 1 .5 1"/>
<path d="M263.8 179.6h2.5M264.1 160.9l1 .3-1 .2zM264.1 178.8a1.2 1.2 0 0 1 1.7-.2 1.2 1.2 0 0 1 .2 1.7 1.2 1.2 0 0 1-1.6 .1 1.2 1.2 0 0 1-.3-1.6zM264.2 170.5h32.5M264.7 163.1h.4M265.1 163.7l-.2-.5-.4-.3h-13.8l-.5 .4-.1 2.4h3.2a1.03 1.03 0 0 1 1.5 0 1.03 1.03 0 0 1 0 1.5 1.03 1.03 0 0 1-1.5 0h-3.2v1.4M265.1 165.7h-3.3a1.03 1.03 0 0 0-1.4 0 1.03 1.03 0 0 0 0 1.5 1.03 1.03 0 0 0 1.4 0h3.3M265.1 161.2l1-.3v.5zM265.1 178.3v2.5M285.1 168.6v21.9M289.1 160.9l1 .3-1 .2zM289.9 168.7v21.7"/>
<path d="M289.9 168.7l.2 .5h-91M290.1 161.2h-201.2M294.6 170.5l.3 1.1h-.5zM294.6 170.5v18.1M301.7 168.6v21.9M301.7 168.6l.2 .9h-.5zM342.1 177.1h10.4M344.1 166.9v18.2M344.1 177.1l.2 1h-.5zM348.5 175h9.2M349.5 174.8l1 .2-1 .3zM350.5 173v4.1a4 4 0 0 0-4 4 4 4 0 0 0 4 4"/>
<path d="M352.5 175l1-.2v.5zM352.5 177.1a4 4 0 0 1 4 4 4 4 0 0 1-4 4h-10.4M352.5 173v4.1M56.2 187.2v1.1M56.2 185.9h9.3v4M56.2 187.2h1.9v2.7M56.2 188.3h.6M56.8 187.2v2.6h1.3M67.1 189.9v-4h2.2v4M69.3 186.6h-1.3v2.8h1.3M72.8 189.5h16.1M94 189.4v1h21.3v-1"/>
<path d="M115.3 189.4h-21.4l-.1 1-4.9-.2M115.4 189.2l-.1 .2M115.4 190.1h5.5M120.9 184h68.5M120.9 190h65.3M120.9 183.5h68.3M133.9 180.4l.7 .7-.4 .3zM133.9 180.4l8.7 15.1h33.6M155 192.8l-1.3 3.3M168.9 193.2h2.6M169.2 194.2l1 1.6M170.2 193.2v2.6"/>
<path d="M171.1 194.2l-.9 1.6M185.5 188.7l2 5.1M185.8 188.5l2 5.1M189.5 184.5l-4 4M189.7 184.7l-4 4M195.5 188.7l2 5.1M195.8 188.5l2 5.1M196.1 190h89M196.4 190.5h107.2M199.2 183.5h85.9M199.4 184h85.7M199.5 184.5l-4 4"/>
<path d="M199.7 184.7l-4 4M264.7 187.8l.7 1.5M265.1 188.6h31.6M265.1 181.8v22.4M265.4 189.3l.7 .8-.4 .2zM265.4 189.3l4.9 9.9h27.7M285.1 189.9h5M285.1 190.4h4.8M288.6 196.9h2.6M288.9 197.9l1 1.6M289.9 196.9v2.6M290.1 189.9l-.2 .5"/>
<path d="M290.9 197.9l-1 1.6M294.4 187.5h.5l-.3 1.1zM301.4 189.5h.5l-.2 1zM343.8 184.1h.5l-.2 1zM88.9 202.2l1-.3v.6zM88.9 202.2h176.2M132.4 201.9l1 .3-1 .3zM133.4 202.2l1-.3v.6zM182.4 201.9l1 .3-1 .3zM183.4 202.2l1-.3v.6zM264.1 201.9l1 .3-1 .3zM275.5 201.5l-1.3 3.2"/>
<path d="M4 238.5h148.9v54.5M49.6 238.5v54.5M4 248.5h148.9M4 254.5h148.9M84 248.5v6M118.4 248.5v6M216 253h200M216 248h65M216 258h65M228.6 243v15M255.2 243v15M281 243v50"/>
<path d="M296 243v30M346 243v30M361 243v30M381 253v20M392 253v20M416 243h-200v50M4 260.5h148.9M4 266.4h148.9M4 273.4h148.9M95.6 278.9h1.6M95.6 277.4h1.6M96.4 276.5v1.6"/>
<path d="M216 278h65M216 273h200M216 263h165M216 268h65M231 263v15M256 263v15M311 273v20M393.4 260.5l9-2.5v10l-9-2.5zM4 280.7h148.9M4 287h148.9M84 287v6M118.4 287v6"/>
<path d="M270.4 287.3h1.3M270.4 286h1.3M271 285.3v1.3"/>
<circle cx="123" cy="52.2" r="1.5"/>
<circle cx="123" cy="52.2" r="1.42"/>
<circle cx="123.1" cy="57.2" r="1.42"/>
<circle cx="123.1" cy="57.2" r="1.51"/>
<circle cx="133.4" cy="45.8" r=".85"/>
<circle cx="145.9" cy="46" r=".82"/>
<circle cx="150.9" cy="46" r="1.72"/>
<circle cx="150.9" cy="46" r="1.68"/>
<circle cx="155.9" cy="46" r=".74"/>
<circle cx="160.9" cy="46" r="1.67"/>
<circle cx="160.9" cy="46" r="1.72"/>
<circle cx="165.9" cy="46" r=".82"/>
<circle cx="183.4" cy="45.8" r=".84"/>
<circle cx="227.6" cy="45.8" r=".84"/>
<circle cx="265.1" cy="45.8" r=".84"/>
<circle cx="283.1" cy="57.3" r="1.5"/>
<circle cx="283.1" cy="52.2" r="1.5"/>
<circle cx="283.1" cy="52.2" r="1.42"/>
<circle cx="283.1" cy="57.3" r="1.42"/>
<circle cx="133.4" cy="63.7" r=".85"/>
<circle cx="145.9" cy="63.5" r=".82"/>
<circle cx="150.9" cy="63.5" r="1.67"/>
<circle cx="150.9" cy="63.5" r="1.72"/>
<circle cx="153.7" cy="69.6" r="1.3"/>
<circle cx="153.7" cy="69.6" r="1.35"/>
<circle cx="155.9" cy="63.5" r=".74"/>
<circle cx="157.1" cy="69.6" r="1.35"/>
<circle cx="157.1" cy="69.6" r="1.3"/>
<circle cx="160.9" cy="63.5" r="1.72"/>
<circle cx="160.9" cy="63.5" r="1.68"/>
<circle cx="165.9" cy="63.5" r=".82"/>
<circle cx="171" cy="74.9" r="1.14"/>
<circle cx="183.4" cy="63.7" r=".84"/>
<circle cx="227.6" cy="63.7" r=".84"/>
<circle cx="263.3" cy="69.6" r="1.36"/>
<circle cx="263.3" cy="69.6" r="1.29"/>
<circle cx="104.6" cy="117.6" r="1.74"/>
<circle cx="104.7" cy="117.6" r="1.51"/>
<circle cx="104.7" cy="117.6" r="1.43"/>
<circle cx="123.4" cy="114.1" r="1.5"/>
<circle cx="123.4" cy="114.1" r="1.42"/>
<circle cx="142.4" cy="108.6" r="1.31"/>
<circle cx="142.4" cy="108.6" r="1.51"/>
<circle cx="142.4" cy="108.6" r="1.35"/>
<circle cx="152.4" cy="104.5" r=".75"/>
<circle cx="152.4" cy="104.5" r=".49"/>
<circle cx="152.4" cy="104.5" r=".84"/>
<circle cx="154.6" cy="104.1" r="1.1"/>
<circle cx="154.7" cy="104.1" r="1.16"/>
<circle cx="157.1" cy="104.1" r="1.1"/>
<circle cx="157.2" cy="104.1" r="1.16"/>
<circle cx="168.4" cy="108.6" r="1.5"/>
<circle cx="168.4" cy="108.6" r="1.31"/>
<circle cx="168.4" cy="108.6" r="1.35"/>
<circle cx="252.1" cy="108.6" r="1.3"/>
<circle cx="252.1" cy="108.6" r="1.5"/>
<circle cx="252.1" cy="108.6" r="1.35"/>
<circle cx="263.1" cy="108.6" r="1.36"/>
<circle cx="263.1" cy="108.6" r="1.3"/>
<circle cx="263.1" cy="108.6" r="1.5"/>
<circle cx="282.6" cy="114.1" r="1.51"/>
<circle cx="282.6" cy="114.1" r="1.42"/>
<circle cx="341.4" cy="118.6" r="1.52"/>
<circle cx="341.4" cy="118.6" r="1.37"/>
<circle cx="341.4" cy="118.6" r="1.32"/>
<circle cx="357.9" cy="118.6" r="1.32"/>
<circle cx="357.9" cy="118.6" r="1.52"/>
<circle cx="357.9" cy="118.6" r="1.37"/>
<circle cx="357.9" cy="118.6" r="1.5"/>
<circle cx="341.4" cy="124.1" r="1.52"/>
<circle cx="341.4" cy="124.1" r="1.37"/>
<circle cx="341.4" cy="124.1" r="1.32"/>
<circle cx="357.9" cy="124.1" r="1.32"/>
<circle cx="357.9" cy="124.1" r="1.52"/>
<circle cx="357.9" cy="124.1" r="1.37"/>
<circle cx="357.9" cy="124.1" r="1.5"/>
<circle cx="133.4" cy="170.5" r=".86"/>
<circle cx="133.4" cy="179.5" r="1.01"/>
<circle cx="142.2" cy="164.7" r=".62"/>
<circle cx="153.7" cy="164.7" r=".62"/>
<circle cx="157.1" cy="164.7" r=".62"/>
<circle cx="168.6" cy="164.7" r=".62"/>
<circle cx="183.4" cy="179.5" r=".99"/>
<circle cx="183.4" cy="170.5" r=".85"/>
<circle cx="227.6" cy="170.5" r=".85"/>
<circle cx="251.8" cy="164.7" r=".62"/>
<circle cx="263.3" cy="164.7" r=".62"/>
<circle cx="264.8" cy="179.5" r="3.6"/>
<circle cx="265.1" cy="170.5" r=".85"/>
<circle cx="133.4" cy="188.6" r=".85"/>
<circle cx="154.4" cy="194.4" r="1.14"/>
<circle cx="183.4" cy="188.6" r=".84"/>
<circle cx="227.6" cy="188.6" r=".84"/>
<circle cx="265.1" cy="188.6" r=".84"/>
<circle cx="274.8" cy="203.1" r="1.14"/>
</g>
<path d="M412.4 262.3a2.5 2.5 0 0 0-4.1-1.1 2.5 2.5 0 0 0 1 4.2 2.5 2.5 0 0 0 3.2-2.9l-.1-.2" fill="none" stroke="#000" stroke-width=".3" stroke-dasharray="30.5 1.3 1.3 1.3" stroke-dashoffset="24.5" stroke-linecap="butt"/>
<path d="M414.8 261.5a5 5 0 0 0-8.3-2 5 5 0 0 0 2.2 8.3 5 5 0 0 0 6.2-6l-.1-.3" fill="none" stroke="#000" stroke-width=".3" stroke-dasharray="30.5 1.3 1.3 1.3" stroke-dashoffset="16.7" stroke-linecap="butt"/>
<g fill="none" stroke="#000" stroke-width=".3" stroke-dasharray="6.3 1.3 1.3 1.3 5.1">
<path d="M187.6 40.6l2 5M189.6 45.6l-4 4M189.6 59.8l-4 4M197.6 40.6l2 5M199.6 45.6l-4 4M199.6 59.8l-4 4M185.6 63.8l2 5.1M195.6 63.8l2 5.1M187.6 103.1l2 4.8M189.6 107.9l-4 4M197.6 103.1l2 4.8M199.6 107.9l-4 4"/>
<path d="M185.6 125.5l2 4.7M189.6 121.5l-4 4M195.6 125.5l2 4.7M199.6 121.5l-4 4M187.6 165.4l2 5M189.6 170.4l-4 4M197.6 165.4l2 5M199.6 170.4l-4 4M185.6 188.6l2 5.1M189.6 184.6l-4 4M195.6 188.6l2 5.1M199.6 184.6l-4 4"/>
</g>
<path d="M185.6 49.6l4 10.2M195.6 49.6l4 10.2M185.6 174.4l4 10.2M195.6 174.4l4 10.2" fill="none" stroke="#000" stroke-width=".3" stroke-dasharray="6.3 1.3 1.3 1.3 5.1" stroke-dashoffset="5.3"/>
<path d="M185.6 111.9l4 9.6M195.6 111.9l4 9.6" fill="none" stroke="#000" stroke-width=".3" stroke-dasharray="6.3 1.3 1.3 1.3 5.1" stroke-dashoffset="5.6"/>
<path d="M263.8 179.5h-1M265.1 178.3v-1M266.3 179.5h1M265.1 180.8v1" fill="none" stroke="#000" stroke-width=".3" stroke-dasharray="30.5 1.3 1.3 1.3"/>
<path d="M349.7 114.5v6.5" fill="none" stroke="#000" stroke-width=".3" stroke-dasharray="30.5 1.3 1.3 1.3" stroke-dashoffset="29.1"/>
<path d="M410 255.7v14.9" fill="none" stroke="#000" stroke-width=".3" stroke-dasharray="30.5 1.3 1.3 1.3" stroke-dashoffset="25"/>
<path d="M403.4 263l12.6-.1" fill="none" stroke="#000" stroke-width=".3" stroke-dasharray="30.5 1.3 1.3 1.3" stroke-dashoffset="26.1"/>
<path d="M216 248v5" fill="none" stroke="#000" stroke-width=".3" stroke-dasharray="30.5 1.3 1.3 1.3" stroke-dashoffset="29.9"/>
<path d="M128.4 63.5v-17.5M155.9 63.5v-17.5M250.1 63.5v-17.5M277.6 63.5v-17.5" fill="none" stroke="#f00" stroke-width=".3" stroke-dasharray="30.5 1.3 1.3 1.3" stroke-dashoffset="23.6"/>
<g fill="#000">
<path d="M337.8 126.2l1 .2-1 .3z"/>
<path d="M177.4 37l1 .2-1 .3zM133.4 37.2l1-.2v.5zM289.1 39.4l1 .3-1 .2zM277.6 39.7l1-.3v.5zM249.1 31.3l1 .2-1 .3zM155.9 31.5l1-.2v.5zM289.1 160.9l1 .3-1 .2zM265.1 161.2l1-.3v.5zM359.7 132.9l1 .2-1 .3zM349.7 133.1l1-.2v.5z"/>
<path d="M171.4 46l.3 1h-.5zM171.2 62.5h.5l-.3 1zM294.6 170.5l.3 1.1h-.5zM294.4 187.5h.5l-.3 1.1zM301.7 168.6l.2 .9h-.5zM301.4 189.5h.5l-.2 1zM367.7 101.1l.2 1h-.5zM367.4 126.1h.5l-.2 1z"/>
<path d="M88.9 97.8l1-.3v.5zM289.1 97.5l1 .3-1 .2zM88.9 31.5l1-.2v.5zM154.9 31.3l1 .2-1 .3zM145.7 64.3l-.5 .9 .5 .1zM145.9 41.8l1-.3v.5zM164.9 41.5l1 .3-1 .2zM156.1 64.2v1.1l.5-.2zM87.9 40.2l1 .3-1 .2zM128.4 40.5l1-.3v.5zM88.9 161.2l1-.3v.5zM132.4 160.9l1 .3-1 .2zM88.9 202.2l1-.3v.6zM132.4 201.9l1 .3-1 .3zM133.4 202.2l1-.3v.6zM182.4 201.9l1 .3-1 .3zM133.9 180.4l.3 1 .4-.3zM265.4 189.3l.3 1 .4-.2zM183.4 202.2l1-.3v.6zM264.1 201.9l1 .3-1 .3zM338.8 133.1l1-.2v.5zM348.7 132.9l1 .2-1 .3z"/>
<path d="M338.9 97.6l1-.3v.5zM359.4 97.3l1 .3-1 .2z"/>
<path d="M133.4 161.2l1-.3v.5zM226.6 160.9l1 .3-1 .2z"/>
<path d="M227.6 161.2l1-.3v.5zM264.1 160.9l1 .3-1 .2z"/>
<path d="M344.1 177.1l.2 1h-.5zM343.8 184.1h.5l-.2 1z"/>
<path d="M352.5 175l1-.2v.5zM349.5 174.8l1 .2-1 .3z"/>
</g>
<path d="M338.8 126.1v.5" fill="none" stroke="#f00" stroke-width=".3"/>
<g font-size="6.3">
<text x="282.1" y="250.3">名称</text>
<text x="347.1" y="250.3">图号</text>
<text x="282.1" y="260.3">材质</text>
<text x="347.1" y="260.3">质量</text>
<text x="383.3" y="262.1">视</text>
<text x="383.3" y="269.9">图</text>
<text x="282.1" y="270.3">版次</text>
<text x="347.1" y="270.3">比例</text>
</g>
<g font-size="4.9">
<text x="5" y="230.2">注意：1.行走平行度（正面+侧面），450行程内，≤±0.03mm，1000行程内，≤±0.05mm。</text>
<text x="13.7" y="236.1">2.本体形变，450行程内，≤±0.03mm，1000行程内，≤±0.05mm。</text>
<text x="16.9" y="245.5">型号规格</text>
<text x="78.9" y="245.5">GTH4-300-BC-M05-C4</text>
<text x="10.7" y="253.5">螺杆规格/型号</text>
<text x="61.8" y="253.5">1002</text>
<text x="96.3" y="253.5">1005</text>
<text x="16.9" y="259.5">有效行程</text>
<text x="97.5" y="259.5">300</text>
<text x="16.9" y="265.5">精度等级</text>
<text x="98.7" y="265.5">C7</text>
<text x="16.9" y="272">马达容量</text>
<text x="87.6" y="272">50W(无刹车)</text>
<text x="11.9" y="279.1">重复定位精度</text>
<text x="97.7" y="279.1">0.02</text>
<text x="4.5" y="285.9">感应开关方式及数量</text>
<text x="81.4" y="285.9">外挂型三只（C4）</text>
<text x="11.9" y="292.1">建议最快速度</text>
<text x="58.1" y="292.1">100MM/S</text>
<text x="92.5" y="292.1">250MM/S</text>
<text x="127" y="292">500MM/S</text>
</g>
<g font-size="4.2">
<text x="301.9" y="249.6">GTH4-300-BC-M05-C4</text>
<text x="259" y="267">2022/9/24</text>
</g>
<g font-size="4.1">
<text x="96.9" y="30.9">134 滑台原点</text>
<text x="193.5" y="30.9">300 有效行程</text>
<text x="89.7" y="39.9">79</text>
<text x="98.3" y="39.9">1 滑台极限位置</text>
<text x="158" y="41.2">40</text>
<text x="158.2" y="36.7">90</text>
<text x="170.8" y="41.7" transform="rotate(-90 170.8 41.7)">35</text>
<text x="293.5" y="39.1">25</text>
<text x="302.1" y="39.1">1 滑台极限位置</text>
<text x="116.9" y="76.4">4 x M4</text>
<text x="134.8" y="76.4">9.5</text>
<text x="160.9" y="76.3">2 x</text>
<text x="174.2" y="76.3">3 H7</text>
<text x="190.2" y="76.3">4.5</text>
<text x="189.4" y="97.1">514</text>
<text x="347.6" y="97">43</text>
<text x="367.1" y="115.9" transform="rotate(-90 367.1 115.9)">52</text>
<text x="320.3" y="125.8">基准面</text>
<text x="326.8" y="132.6">21.70</text>
<text x="352.7" y="132.6">22</text>
<text x="349.7" y="153.9">E</text>
<text x="116" y="160.6">89</text>
<text x="184.5" y="160.6">3*100</text>
<text x="241.9" y="160.6">75</text>
<text x="275" y="160.6">50</text>
<text x="345.6" y="159.1">2 : 1</text>
<text x="339.4" y="179.1" transform="rotate(-90 339.4 179.1)">+0.012</text>
<text x="343.5" y="177" transform="rotate(-90 343.5 177)">0</text>
<text x="355.7" y="174.4">1</text>
<text x="269.5" y="181">E</text>
<text x="294.1" y="180.1" transform="rotate(-90 294.1 180.1)">36</text>
<text x="301.1" y="180.1" transform="rotate(-90 301.1 180.1)">44</text>
<text x="343.5" y="183.2" transform="rotate(-90 343.5 183.2)">4</text>
<text x="144.2" y="195.9">2 x</text>
<text x="157.6" y="195.9">4 H7</text>
<text x="173.6" y="195.9">4</text>
<text x="111.3" y="201.6">89</text>
<text x="154" y="201.6">100</text>
<text x="215.8" y="201.6">275</text>
<text x="271.9" y="199.6">10 x M4</text>
<text x="293.2" y="199.6">10</text>
<text x="278" y="204.6">3.40 贯穿</text>
<text x="221.3" y="247.4">1</text>
<text x="131.6" y="253.2">1010</text>
<text x="218.2" y="257.4">序号</text>
<text x="221.3" y="252.4">2</text>
<text x="230.7" y="257.4">修 订 版 次</text>
<text x="255.9" y="257.4">设计变更编号</text>
<text x="225" y="262.4">设</text>
<text x="238.8" y="262.4">计</text>
<text x="252.5" y="262.4">变</text>
<text x="266.2" y="262.4">更</text>
<text x="218.4" y="267.4">设 计</text>
<text x="367.9" y="269.9">1:2</text>
<text x="218.4" y="272.4">校 核</text>
<text x="218.4" y="277.4">批 准</text>
<text x="218.9" y="282.9">技术要求：</text>
<text x="229.2" y="287.4">1、未标注公差全部 0.1</text>
<text x="229.1" y="291.9">2、未标注倒角全部C0.3</text>
</g>
</svg>
